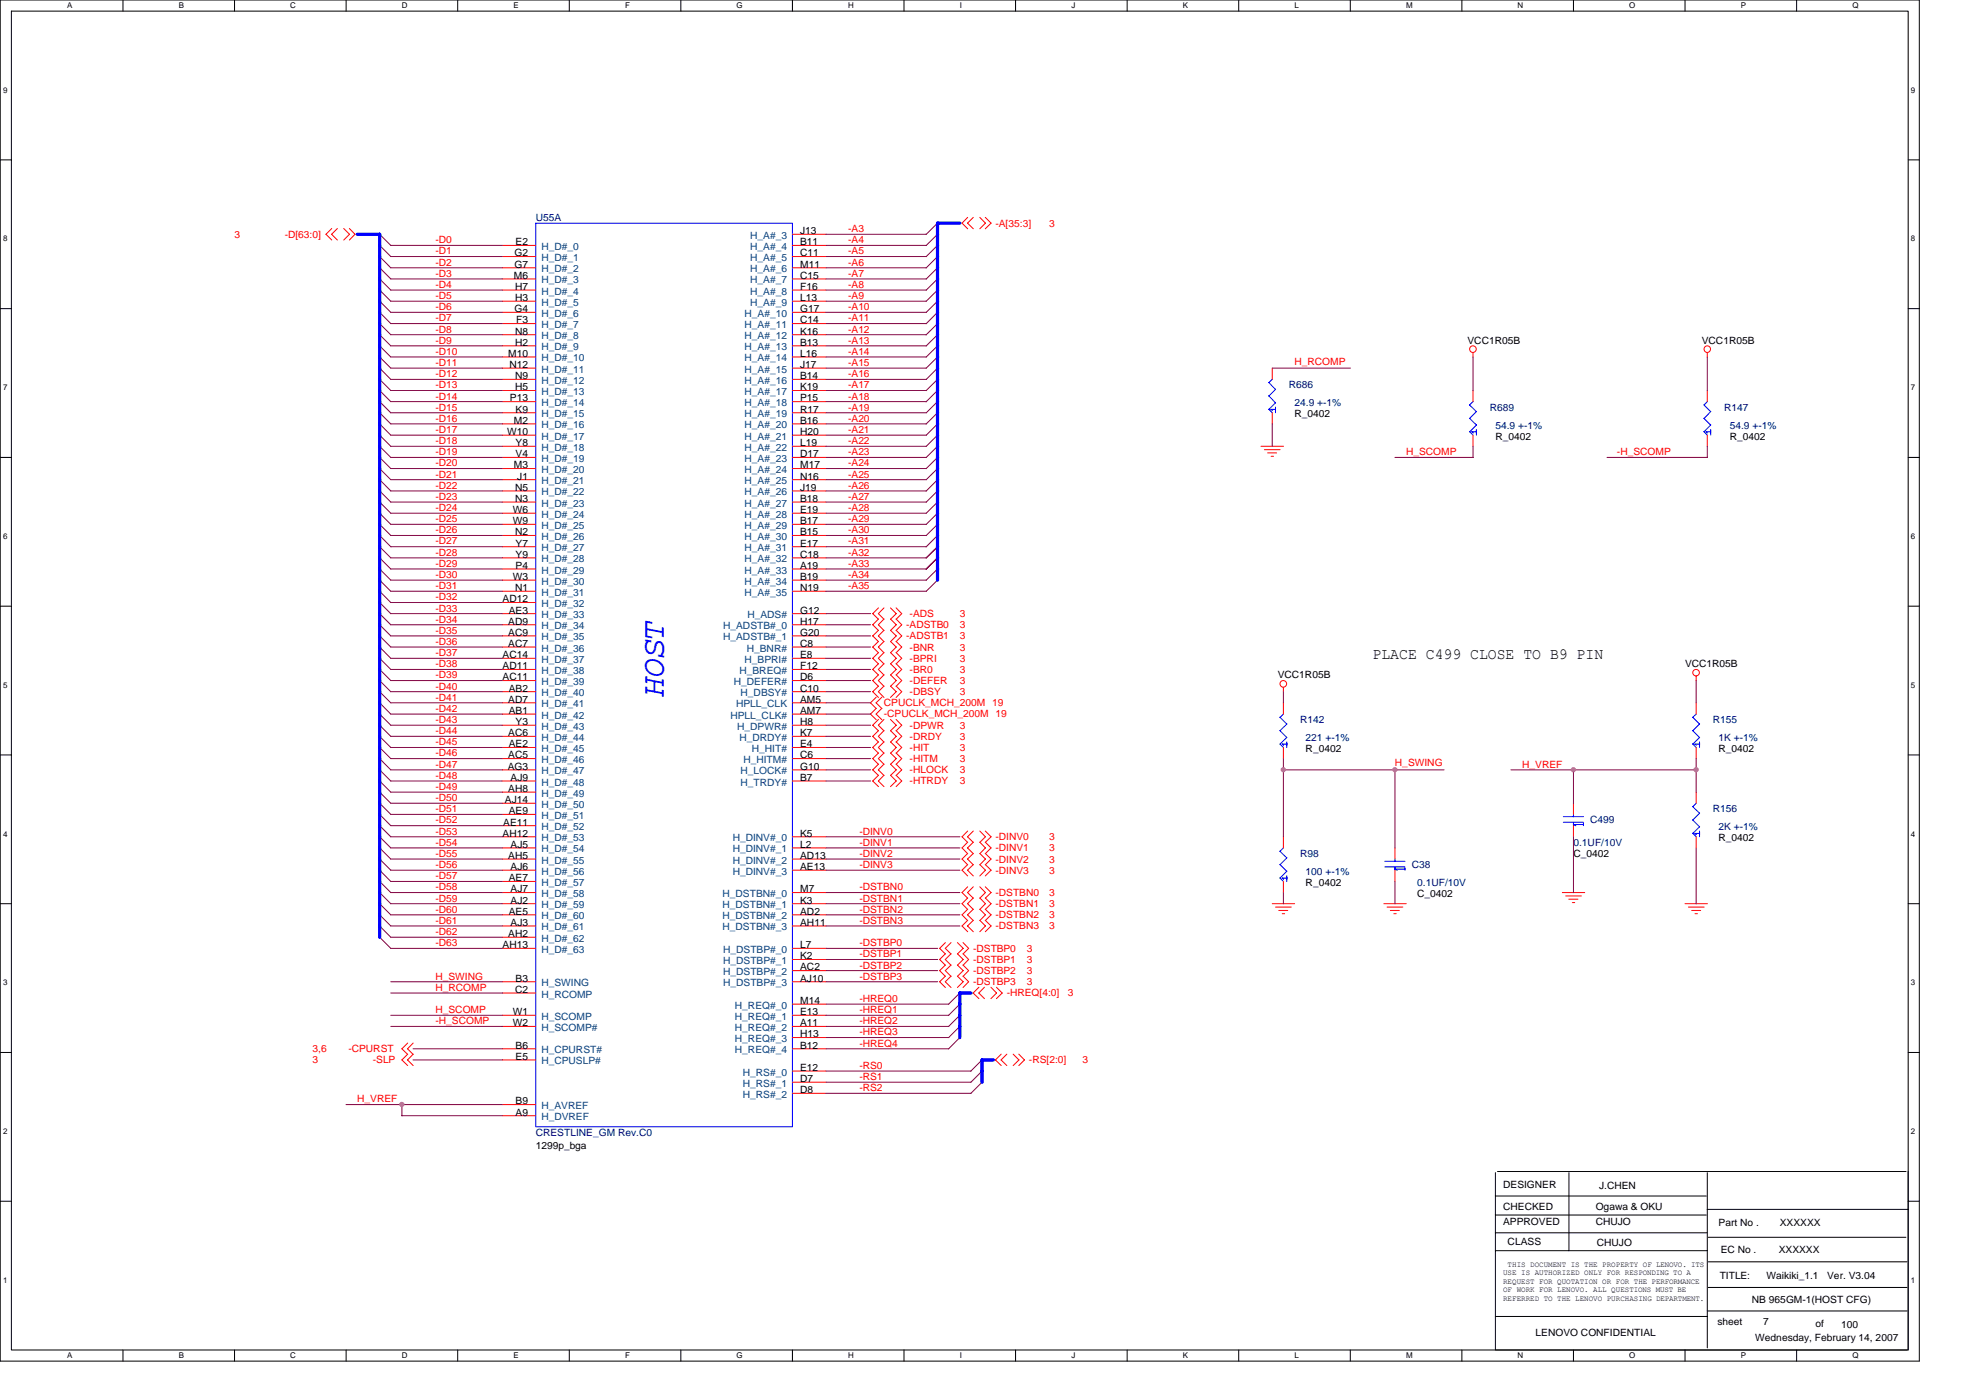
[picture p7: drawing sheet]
<svg xmlns="http://www.w3.org/2000/svg" width="297mm" height="210mm" viewBox="0 0 297 210" stroke-linecap="round" stroke-linejoin="round" font-family="sans-serif">
<path d="M0 0h288.4v204.5h-288.4zM1.7 1.7h285v201.1h-285z" fill="none" stroke="#000" stroke-width=".15"/>
<g fill="#fff">
<path d="M10.1 .2h.8v1.3h-.8z"/>
<path d="M10.1 203h.8v1.4h-.8z"/>
</g>
<path d="M18.5 0v1.7M18.5 202.8v1.7" fill="none" stroke="#000" stroke-width=".15"/>
<g fill="#fff">
<path d="M26.9 .2h.7v1.3h-.7z"/>
<path d="M26.9 203h.7v1.4h-.7z"/>
</g>
<path d="M35.2 0v1.7M35.2 202.8v1.7" fill="none" stroke="#000" stroke-width=".15"/>
<g fill="#fff">
<path d="M43.6 .2h.9v1.3h-.9z"/>
<path d="M43.6 203h.9v1.4h-.9z"/>
</g>
<path d="M52 0v1.7M52 202.8v1.7" fill="none" stroke="#000" stroke-width=".15"/>
<g fill="#fff">
<path d="M60.4 .2h.8v1.3h-.8z"/>
<path d="M60.4 203h.8v1.4h-.8z"/>
</g>
<path d="M68.8 0v1.7M68.8 202.8v1.7" fill="none" stroke="#000" stroke-width=".15"/>
<g fill="#fff">
<path d="M77.1 .2h.8v1.3h-.8z"/>
<path d="M77.1 203h.8v1.4h-.8z"/>
</g>
<path d="M85.5 0v1.7M85.5 202.8v1.7" fill="none" stroke="#000" stroke-width=".15"/>
<g fill="#fff">
<path d="M93.9 .2h.7v1.3h-.7z"/>
<path d="M93.9 203h.7v1.4h-.7z"/>
</g>
<path d="M102.3 0v1.7M102.3 202.8v1.7" fill="none" stroke="#000" stroke-width=".15"/>
<g fill="#fff">
<path d="M110.7 .2h.9v1.3h-.9z"/>
<path d="M110.7 203h.9v1.4h-.9z"/>
</g>
<path d="M119.1 0v1.7M119.1 202.8v1.7" fill="none" stroke="#000" stroke-width=".15"/>
<g fill="#fff">
<path d="M127.4 .2h.9v1.3h-.9z"/>
<path d="M127.4 203h.9v1.4h-.9z"/>
</g>
<path d="M135.8 0v1.7M135.8 202.8v1.7" fill="none" stroke="#000" stroke-width=".15"/>
<g fill="#fff">
<path d="M144.2 .2h.3v1.3h-.3z"/>
<path d="M144.2 203h.3v1.4h-.3z"/>
</g>
<path d="M152.6 0v1.7M152.6 202.8v1.7" fill="none" stroke="#000" stroke-width=".15"/>
<g fill="#fff">
<path d="M161 .2h.6v1.3h-.6z"/>
<path d="M161 203h.6v1.4h-.6z"/>
</g>
<path d="M169.4 0v1.7M169.4 202.8v1.7" fill="none" stroke="#000" stroke-width=".15"/>
<g fill="#fff">
<path d="M177.7 .2h.8v1.3h-.8z"/>
<path d="M177.7 203h.8v1.4h-.8z"/>
</g>
<path d="M186.1 0v1.7M186.1 202.8v1.7" fill="none" stroke="#000" stroke-width=".15"/>
<g fill="#fff">
<path d="M194.5 .2h.7v1.3h-.7z"/>
<path d="M194.5 203h.7v1.4h-.7z"/>
</g>
<path d="M202.9 0v1.7M202.9 202.8v1.7" fill="none" stroke="#000" stroke-width=".15"/>
<g fill="#fff">
<path d="M211.3 .2h.9v1.3h-.9z"/>
<path d="M211.3 203h.9v1.4h-.9z"/>
</g>
<path d="M219.6 0v1.7M219.6 202.8v1.7" fill="none" stroke="#000" stroke-width=".15"/>
<g fill="#fff">
<path d="M228 .2h.9v1.3h-.9z"/>
<path d="M228 203h.9v1.4h-.9z"/>
</g>
<path d="M236.4 0v1.7M236.4 202.8v1.7" fill="none" stroke="#000" stroke-width=".15"/>
<g fill="#fff">
<path d="M244.8 .2h.9v1.3h-.9z"/>
<path d="M244.8 203h.9v1.4h-.9z"/>
</g>
<path d="M253.2 0v1.7M253.2 202.8v1.7" fill="none" stroke="#000" stroke-width=".15"/>
<g fill="#fff">
<path d="M261.6 .2h.7v1.3h-.7z"/>
<path d="M261.6 203h.7v1.4h-.7z"/>
</g>
<path d="M269.9 0v1.7M269.9 202.8v1.7" fill="none" stroke="#000" stroke-width=".15"/>
<g fill="#fff">
<path d="M278.3 .2h.9v1.3h-.9z"/>
<path d="M278.3 203h.9v1.4h-.9z"/>
<path d="M.5 12.8h.6v1.4h-.6z"/>
<path d="M287.1 12.8h.7v1.4h-.7z"/>
<path d="M.5 35.2h.6v1.3h-.6z"/>
<path d="M287.1 35.2h.7v1.3h-.7z"/>
</g>
<path d="M0 24h1.7M286.7 24h1.7" fill="none" stroke="#000" stroke-width=".15"/>
<g fill="#fff">
<path d="M.5 57.6h.6v1.3h-.6z"/>
<path d="M287.1 57.6h.7v1.3h-.7z"/>
</g>
<path d="M0 46.4h1.7M286.7 46.4h1.7" fill="none" stroke="#000" stroke-width=".15"/>
<g fill="#fff">
<path d="M.5 79.9h.6v1.3h-.6z"/>
<path d="M287.1 79.9h.7v1.3h-.7z"/>
</g>
<path d="M0 68.7h1.7M286.7 68.7h1.7" fill="none" stroke="#000" stroke-width=".15"/>
<g fill="#fff">
<path d="M.5 102.3h.6v1.3h-.6z"/>
<path d="M287.1 102.3h.7v1.3h-.7z"/>
</g>
<path d="M0 91.1h1.7M286.7 91.1h1.7" fill="none" stroke="#000" stroke-width=".15"/>
<g fill="#fff">
<path d="M.5 124.6h.6v1.3h-.6z"/>
<path d="M287.1 124.6h.7v1.3h-.7z"/>
</g>
<path d="M0 113.4h1.7M286.7 113.4h1.7" fill="none" stroke="#000" stroke-width=".15"/>
<g fill="#fff">
<path d="M.5 147h.6v1.3h-.6z"/>
<path d="M287.1 147h.7v1.3h-.7z"/>
</g>
<path d="M0 135.8h1.7M286.7 135.8h1.7" fill="none" stroke="#000" stroke-width=".15"/>
<g fill="#fff">
<path d="M.5 169.3h.6v1.3h-.6z"/>
<path d="M287.1 169.3h.7v1.3h-.7z"/>
</g>
<path d="M0 158.1h1.7M286.7 158.1h1.7" fill="none" stroke="#000" stroke-width=".15"/>
<g fill="#fff">
<path d="M.5 191.7h.6v1.3h-.6z"/>
<path d="M287.1 191.7h.7v1.3h-.7z"/>
</g>
<g fill="none" stroke="#000" stroke-width=".15">
<path d="M224.7 179.7h31.7M224.7 176.2v26.7M225 176h61.4M235.7 176.2v11.7M256.5 176.2v26.3M286.7 176v26.8M0 180.5h1.7M224.7 182.6h31.7M224.7 185.2h31.8M224.7 187.9h31.8M224.7 197.8h31.8M256.5 181.7h30.2"/>
<path d="M256.5 197h30.1M256.7 189.6h29.8M256.7 185.9h29.7M256.7 193.4h29.8M286.7 180.5h1.7M224.8 202.8h61.7"/>
</g>
<g fill="none" stroke="#f00" stroke-width=".15">
<path d="M49.8 34.3l-.8 .9 .8 .9M50.7 34.3l-.9 .9 .9 .9M51.6 34.3l.9 .9-.9 .9M52.5 34.3l.8 .9-.8 .9M75.5 36.9h5M75.5 38.5h5M119.1 35.2h5M119.1 36.9h5M119.1 38.5h5M145.4 32.7l-.9 .8 .9 .9M146.2 32.7l-.8 .8 .8 .9M147.2 32.7l.9 .8-.9 .9"/>
<path d="M148 32.7l.9 .8-.9 .9M75.5 46.9h5M75.5 48.6h5M75.5 50.3h5M75.5 52h5M75.5 53.6h5M75.5 55.3h5M75.5 57h5M75.5 58.7h5M75.5 40.2h5M75.5 41.9h5M75.5 43.6h5"/>
<path d="M75.5 45.3h5M119.1 46.9h5M119.1 48.6h5M119.1 50.3h5M119.1 52h5M119.1 53.6h5M119.1 55.3h5M119.1 57h5M119.1 58.7h5M119.1 40.2h5M119.1 41.9h5M119.1 43.6h5"/>
<path d="M119.1 45.3h5M191.2 55.3v1.7M221.3 53v.7M221.3 58.7v1.6M256.5 53v.7M256.5 58.7v1.6M75.5 67.1h5M75.5 60.3h5M75.5 62h5M75.5 63.7h5M75.5 65.4h5M75.5 68.7h5"/>
<path d="M75.5 70.4h5M75.5 72.1h5M75.5 73.8h5M75.5 75.4h5M75.5 77.1h5M75.5 78.8h5M119.1 67.1h5M119.1 60.3h5M119.1 62h5M119.1 63.7h5M119.1 65.4h5M119.1 68.7h5"/>
<path d="M119.1 70.4h5M119.1 72.1h5M119.1 73.8h5M119.1 75.4h5M119.1 77.1h5M119.1 78.8h5M189.5 67.1h3.3M190 67.6h2.3M190.5 68.1h1.3M191 68.6h.3M191.2 62v1.7M221.3 65.4v1.7"/>
<path d="M256.5 65.4v1.7M75.5 80.5h5M75.5 82.1h5M75.5 92.2h5M75.5 93.9h5M75.5 95.5h5M75.5 97.2h5M75.5 98.9h5M75.5 87.2h5M75.5 83.8h5M75.5 85.5h5M75.5 88.8h5"/>
<path d="M75.5 90.5h5M119.1 80.5h5M119.1 82.1h5M119.1 92.2h5M119.1 93.9h5M119.1 95.5h5M119.1 97.2h5M119.1 98.9h5M119.1 87.2h5M119.1 83.8h5M119.1 85.5h5M119.1 88.8h5"/>
<path d="M132 99.7l-.9 .9 .9 .8M132 96.4l-.9 .8 .9 .9M132 94.7l-.9 .8 .9 .9M132 98l-.9 .9 .9 .9M132 91.3l-.9 .9 .9 .8M132 93l-.9 .9 .9 .8M132.8 99.7l-.8 .9 .8 .8M132.8 96.4l-.8 .8 .8 .9M132.8 94.7l-.8 .8 .8 .9M132.8 98l-.8 .9 .8 .9M132.8 91.3l-.8 .9 .8 .8M132.8 93l-.8 .9 .8 .8"/>
<path d="M133.8 99.7l.9 .9-.9 .8M133.8 96.4l.9 .8-.9 .9M133.8 94.7l.9 .8-.9 .9M133.8 98l.9 .9-.9 .9M133.8 91.3l.9 .9-.9 .8M133.8 93l.9 .9-.9 .8M134.6 99.7l.9 .9-.9 .8M134.6 96.4l.9 .8-.9 .9M134.6 94.7l.9 .8-.9 .9M134.6 98l.9 .9-.9 .9M134.6 91.3l.9 .9-.9 .8M134.6 93l.9 .9-.9 .8"/>
<path d="M75.5 100.6h5M75.5 107.3h5M75.5 105.6h5M75.5 103.9h5M75.5 102.3h5M75.5 109h5M75.5 110.6h5M75.5 112.3h5M75.5 114h5M75.5 115.7h5M75.5 117.3h5M75.5 119h5"/>
<path d="M119.1 100.6h5M119.1 107.3h5M119.1 105.6h5M119.1 103.9h5M119.1 102.3h5M119.1 109h5M119.1 110.6h5M119.1 112.3h5M119.1 114h5M119.1 115.7h5M119.1 117.3h5M131.7 104.8l-.9 .8 .9 .9"/>
<path d="M131.7 106.4l-.9 .9 .9 .8M132 116.5l-.9 .8 .9 .9M132 114.8l-.9 .9 .9 .8M132 108.1l-.9 .9 .9 .8M132 113.1l-.9 .9 .9 .9M132 103.1l-.9 .8 .9 .9M132 109.8l-.9 .8 .9 .9M132 101.4l-.9 .9 .9 .8M132 111.5l-.9 .8 .9 .9M132.5 104.8l-.9 .8 .9 .9M132.5 106.4l-.9 .9 .9 .8M132.8 116.5l-.8 .8 .8 .9"/>
<path d="M132.8 114.8l-.8 .9 .8 .8M132.8 108.1l-.8 .9 .8 .8M132.8 113.1l-.8 .9 .8 .9M132.8 103.1l-.8 .8 .8 .9M132.8 109.8l-.8 .8 .8 .9M132.8 101.4l-.8 .9 .8 .8M132.8 111.5l-.8 .8 .8 .9M133.8 116.5l.9 .8-.9 .9M133.8 114.8l.9 .9-.9 .8M133.8 108.1l.9 .9-.9 .8M133.8 113.1l.9 .9-.9 .9M133.8 103.1l.9 .8-.9 .9"/>
<path d="M133.8 109.8l.9 .8-.9 .9M133.8 101.4l.9 .9-.9 .8M133.8 111.5l.9 .8-.9 .9M134.6 116.5l.9 .8-.9 .9M134.6 114.8l.9 .9-.9 .8M134.6 113.1l.9 .9-.9 .9M134.6 108.1l.9 .9-.9 .8M134.6 103.1l.9 .8-.9 .9M134.6 109.8l.9 .8-.9 .9M134.6 101.4l.9 .9-.9 .8M134.6 111.5l.9 .8-.9 .9M192.8 103.3v.6"/>
<path d="M192.8 105.6v1.7M192.8 112.3v1.7M254.8 101.6v.7M254.8 105.6v1.7M254.8 112.3v1.7M254.8 119v1.7M75.5 135.8h5M75.5 134.1h5M75.5 120.7h5M75.5 137.5h5M75.5 122.4h5M75.5 124.1h5"/>
<path d="M75.5 125.7h5M75.5 127.4h5M75.5 129.1h5M75.5 130.7h5M75.5 132.4h5M75.5 139.1h5M119.1 135.8h5M119.1 134.1h5M119.1 137.5h5M119.1 125.7h5M119.1 127.4h5M119.1 129.1h5"/>
<path d="M119.1 130.7h5M119.1 139.1h5M145.4 133.2l-.9 .9 .9 .9M145.4 136.6l-.9 .9 .9 .8M145.4 126.5l-.9 .9 .9 .9M145.4 134.9l-.9 .9 .9 .9M145.4 128.2l-.9 .9 .9 .8M145.4 138.3l-.9 .8 .9 .9M145.4 124.9l-.9 .8 .9 .9M145.4 129.9l-.9 .8 .9 .9M146.2 133.2l-.8 .9 .8 .9M146.2 128.2l-.8 .9 .8 .8"/>
<path d="M146.2 136.6l-.8 .9 .8 .8M146.2 126.5l-.8 .9 .8 .9M146.2 134.9l-.8 .9 .8 .9M146.2 138.3l-.8 .8 .8 .9M146.2 124.9l-.8 .8 .8 .9M146.2 129.9l-.8 .8 .8 .9M147.2 133.2l.9 .9-.9 .9M147.2 129.9l.9 .8-.9 .9M147.2 136.6l.9 .9-.9 .8M147.2 126.5l.9 .9-.9 .9M147.2 134.9l.9 .9-.9 .9M147.2 128.2l.9 .9-.9 .8"/>
<path d="M147.2 138.3l.9 .8-.9 .9M147.2 124.9l.9 .8-.9 .9M148 133.2l.9 .9-.9 .9M148 136.6l.9 .9-.9 .8M148 126.5l.9 .9-.9 .9M148 134.9l.9 .9-.9 .9M148 128.2l.9 .9-.9 .8M148 138.3l.9 .8-.9 .9M148 124.9l.9 .8-.9 .9M148 129.9l.9 .8-.9 .9M191.2 135.8h3.3M191.6 136.3h2.4"/>
<path d="M192.1 136.8h1.4M192.7 137.3h.3M192.8 125.7v1.7M192.8 132.4v1.7M207.9 135.8h3.4M208.4 136.3h2.4M208.9 136.8h1.3M209.4 137.3h.4M209.6 127.4v1.7M209.6 130.7v1.7M234.7 134.1h3.4M235.2 134.6h2.4"/>
<path d="M235.7 135.1h1.4M236.2 135.6h.4M236.4 120.7v1.7M236.4 124.1v1.6M253.2 135.8h3.3M253.7 136.3h2.3M254.2 136.8h1.3M254.7 137.3h.3M254.8 125.7v1.7M61.3 156.7l-.9 .9 .9 .8M61.3 158.4l-.9 .9 .9 .8M62.1 156.7l-.9 .9 .9 .8"/>
<path d="M62.1 158.4l-.9 .9 .9 .8M75.5 157.6h5M75.5 154.2h5M75.5 140.8h5M75.5 142.5h5M75.5 147.5h5M75.5 152.5h5M75.5 159.3h5M75.5 149.2h5M119.1 157.6h5M119.1 154.2h5M119.1 155.9h5"/>
<path d="M119.1 142.5h5M119.1 144.2h5M119.1 145.8h5M119.1 147.5h5M119.1 152.5h5M119.1 150.9h5M142 143.3l-.8 .9 .8 .8M142 141.6l-.8 .9 .8 .8M142 146.7l-.8 .8 .8 .9M142 145l-.8 .8 .8 .9M142.9 143.3l-.9 .9 .9 .8M142.9 141.6l-.9 .9 .9 .8"/>
<path d="M142.9 146.7l-.9 .8 .9 .9M142.9 145l-.9 .8 .9 .9M143.8 143.3l.9 .9-.9 .8M143.8 141.6l.9 .9-.9 .8M143.8 146.7l.9 .8-.9 .9M143.8 145l.9 .8-.9 .9M144.7 143.3l.8 .9-.8 .8M144.7 141.6l.8 .9-.8 .8M144.7 146.7l.8 .8-.8 .9M144.7 145l.8 .8-.8 .9M147.1 148.3l-.9 .9 .9 .9M147.9 148.3l-.8 .9 .8 .9"/>
<path d="M148.9 148.3l.8 .9-.8 .9M149.7 148.3l.9 .9-.9 .9M150.4 158.4l-.8 .9 .8 .8M151.3 158.4l-.9 .9 .9 .8M152.2 158.4l.9 .9-.9 .8M153.1 158.4l.8 .9-.8 .8M75.5 166h5M75.5 167.6h5M119.1 160.9h5M119.1 162.6h5M119.1 164.3h5"/>
<circle cx="221.3" cy="52.5" r=".5"/>
<circle cx="256.5" cy="52.5" r=".49"/>
<circle cx="192.8" cy="102.8" r=".5"/>
<circle cx="254.8" cy="101.1" r=".49"/>
</g>
<g fill="none" stroke="#00f" stroke-width=".15">
<path d="M80.5 33.5h38.6v135.8h-38.6zM190.6 59.5l1 1M190.6 57.5l1 1M191.2 57l-.6 .5M191.7 58.5l-1.1 1M190.6 61.5l.6 .5M191 61.5h.6M191 61.5l.2 .2M191.6 61.2v.8M191.7 60.5l-1.1 1M220.8 62.8l1 1-1 1.1M220.8 60.8l1 1"/>
<path d="M220.8 64.9l.5 .5M221.1 64.9h.7M221.1 64.9l.2 .2M221.3 60.3l-.5 .6M221.8 64.5v.9M221.8 61.8l-1 1.1M256 62.8l1 1-1 1.1 .5 .5M256.3 64.9h.7M256.3 64.9l.2 .2M256.5 60.3l-.5 .5 1 1M257 64.5v.9M257 61.8l-1 1.1"/>
<path d="M192.3 109.8l1 1M192.3 107.8l1 1M192.3 111.8l.5 .5M192.6 111.8h.7M192.7 111.8l.1 .2M192.8 107.3l-.5 .5M193.3 111.5v.8M193.4 110.8l-1.1 1M193.4 108.8l-1.1 1M254.3 109.8l1.1 1M254.9 107.3l-.6 .5 1.1 1M255.4 111.5v.8"/>
<path d="M255.4 111.8h-.7l.2 .2M255.4 110.8l-1.1 1 .5 .5M255.4 108.8l-1.1 1M192.3 129.9l1 1M192.3 127.9l1 1M192.3 131.9l.5 .5M192.6 131.9h.7M192.7 131.9l.1 .2M192.8 127.4l-.5 .5M193.3 131.6v.8M193.4 130.9l-1.1 1M193.4 128.9l-1.1 1"/>
<path d="M208.1 129.4h3M208.1 130.3h3M209.6 130.6h1.5M209.6 129.1v.3M209.6 130.2v.5M209.6 130.6l.3 .2M211.1 130.4v.3M234.9 122.7h3M234.9 123.5h3M236.4 123.9h1.5M236.4 122.4v.3M236.4 123.5v.6"/>
<path d="M236.4 123.9l.4 .2M237.9 123.7v.4M254.3 121.2l1.1 1M254.3 125.2l.5 .5M254.9 120.7l-.6 .5M255.4 125.2h-.7l.2 .2M255.4 124.9v.8M255.4 124.2l-1.1 1M255.4 122.2l-1.1 1 1.1 1"/>
</g>
<g fill="none" stroke="#800040" stroke-width=".15">
<path d="M57 36.9l1.7 1.6h16.8M57 38.5l1.7 1.7h16.8M57 35.2l1.7 1.7h16.8M124.1 35.2h15.1M124.1 36.9h15.1M124.1 38.5h15.1M140.9 35.2l-1.8 1.7M140.9 33.5l-1.8 1.7M140.9 38.5l-1.8 1.8M140.9 36.9l-1.8 1.7M57 53.6l1.7 1.7h16.8M57 43.6l1.7 1.7h16.8"/>
<path d="M57 50.3l1.7 1.7h16.8M57 45.2l1.7 1.7h16.8M57 58.7l1.7 1.6h16.8M57 40.2l1.7 1.7h16.8M57 46.9l1.7 1.7h16.8M57 51.9l1.7 1.7h16.8M57 48.6l1.7 1.7h16.8M57 57l1.7 1.7h16.8M57 41.9l1.7 1.7h16.8M57 55.3l1.7 1.7h16.8M124.1 41.9h15.1M124.1 40.2h15.1"/>
<path d="M124.1 50.3h15.1M124.1 43.6h15.1M124.1 45.3h15.1M124.1 57h15.1M124.1 46.9h15.1M124.1 48.6h15.1M124.1 52h15.1M124.1 55.3h15.1M124.1 53.6h15.1M124.1 58.7h15.1M140.9 40.2l-1.8 1.7M140.9 50.3l-1.8 1.7"/>
<path d="M140.9 52l-1.8 1.7M140.9 58.7l-1.8 1.7M140.9 53.6l-1.8 1.7M140.9 46.9l-1.8 1.7M140.9 43.6l-1.8 1.7M140.9 45.3l-1.8 1.6M140.9 41.9l-1.8 1.7M140.9 48.6l-1.8 1.7M140.9 57l-1.8 1.7M140.9 55.3l-1.8 1.7M191.2 55.3h11.7M221.3 53.6v5.1"/>
<path d="M256.5 53.6v5.1M57 65.4l1.7 1.7h16.8M57 70.4l1.7 1.7h16.8M57 60.3l1.7 1.7h16.8M57 72.1l1.7 1.7h16.8M57 62l1.7 1.7h16.8M57 73.7l1.7 1.7h16.8M57 68.7l1.7 1.7h16.8M57 63.7l1.7 1.7h16.8M57 78.8l1.7 1.7h16.8M57 75.4l1.7 1.7h16.8M57 67l1.7 1.7h16.8"/>
<path d="M57 77.1l1.7 1.7h16.8M124.1 73.8h15.1M124.1 77.1h15.1M124.1 60.3h15.1M124.1 78.8h15.1M124.1 75.4h15.1M124.1 67.1h15.1M124.1 65.4h15.1M124.1 68.7h15.1M124.1 72.1h15.1M124.1 70.4h15.1M124.1 63.7h15.1"/>
<path d="M124.1 62h15.1M140.9 70.4l-1.8 1.7M140.9 65.4l-1.8 1.7M140.9 60.3l-1.8 1.7M140.9 72.1l-1.8 1.7M140.9 62l-1.8 1.7M140.9 75.4l-1.8 1.7M140.9 68.7l-1.8 1.7M140.9 77.1l-1.8 1.7M140.9 67.1l-1.8 1.6M140.9 63.7l-1.8 1.7M140.9 73.8l-1.8 1.7"/>
<path d="M140.9 78.8l-1.8 1.7M191.2 63.7v3.4M209.6 68.7h11.7M221.3 67.1v1.6M241.4 68.7h15.1M256.5 67.1v1.6M57 82.1l1.7 1.7h16.8M57 93.9l1.7 1.6h16.8M57 90.5l1.7 1.7h16.8M57 88.8l1.7 1.7h16.8M57 92.2l1.7 1.7h16.8M57 98.9l1.7 1.7h16.8"/>
<path d="M57 87.1l1.7 1.7h16.8M57 97.2l1.7 1.7h16.8M57 85.5l1.7 1.7h16.8M57 80.4l1.7 1.7h16.8M57 95.5l1.7 1.7h16.8M57 83.8l1.7 1.7h16.8M124.1 82.1h15.1M124.1 95.5h6.7M124.1 87.2h15.1M124.1 80.5h15.1M124.1 93.9h6.7M124.1 98.9h6.7"/>
<path d="M124.1 88.8h15.1M124.1 83.8h15.1M124.1 97.2h6.7M124.1 92.2h6.7M124.1 85.5h15.1M140.9 82.1l-1.8 1.7M140.9 83.8l-1.8 1.7M140.9 80.5l-1.8 1.7M140.9 85.5l-1.8 1.7M140.9 87.2l-1.8 1.7M57 115.7l1.7 1.6h16.8M57 117.3l1.7 1.7h16.8"/>
<path d="M57 108.9l1.7 1.7h16.8M57 107.3l1.7 1.7h16.8M57 114l1.7 1.7h16.8M57 119l1.7 1.7h16.8M57 110.6l1.7 1.7h16.8M57 112.3l1.7 1.7h16.8M57 105.6l1.7 1.7h16.8M57 102.2l1.7 1.7h16.8M57 103.9l1.7 1.7h16.8M57 100.6l1.7 1.7h16.8M124.1 103.9h6.7M124.1 112.3h6.7"/>
<path d="M124.1 117.3h6.7M124.1 114h6.7M124.1 115.7h6.7M124.1 102.3h6.7M124.1 100.6h6.7M124.1 109h6.7M124.1 105.6h6.7M124.1 110.6h6.7M124.1 107.3h6.7M192.8 103.9v1.7M192.8 114v11.8M192.8 115.7h24.2"/>
<path d="M209.6 115.7v11.7M227 115.7h27.9M236.4 115.7v5M254.8 102.3v3.3M254.8 114v5M57 139.1l1.7 1.7h16.8M57 124l1.7 1.7h16.8M57 130.7l1.7 1.7h16.8M57 120.7l1.7 1.7h16.8M57 127.4l1.7 1.7h16.8M57 129.1l1.7 1.6h16.8M57 122.3l1.7 1.8h16.8"/>
<path d="M57 134.1l1.7 1.7h16.8M57 135.8l1.7 1.7h16.8M57 125.7l1.7 1.7h16.8M57 132.4l1.7 1.7h16.8M57 137.4l1.7 1.7h16.8M124.1 139.1h20.1M124.1 135.8h20.1M124.1 125.7h20.1M124.1 134.1h20.1M124.1 129.1h20.1M124.1 127.4h20.1M124.1 130.7h20.1"/>
<path d="M124.1 137.5h20.1M192.8 134.1v1.7M209.6 132.4v3.4M236.4 125.7v8.4M254.8 127.4v8.4M57 140.8l1.7 1.7h16.8M58.7 152.5h16.8M58.7 154.2h16.8M58.7 147.5h16.8M58.7 149.2h16.8M62.1 159.3h13.4M62.1 157.6h13.4"/>
<path d="M124.1 142.5h16.8M124.1 155.9h18.5M124.1 152.5h18.5M124.1 154.2h18.5M124.1 157.6h18.5M124.1 144.2h16.8M124.1 147.5h16.8M124.1 150.9h18.5M124.1 145.8h16.8M144.2 154.2l-1.7 1.7M144.2 152.5l-1.7 1.7M144.2 150.9l-1.7 1.7"/>
<path d="M144.2 155.9l-1.7 1.7M144.2 149.2l-1.7 1.7M147.5 159.3l-1.6 1.7M52 166h23.5M60.4 167.6h15.1M60.4 166v1.7M124.1 160.9h21.8M124.1 164.3h21.8M124.1 162.6h21.8M147.5 160.9l-1.6 1.7M147.5 162.6l-1.6 1.7"/>
</g>
<path d="M53.7 35.2h3.3v105.6M144.2 33.5h-3.3v53.7M145.9 149.2h-1.7v6.7M149.3 159.3h-1.8v3.3" fill="none" stroke="#00f" stroke-width=".49"/>
<g fill="#f0f" stroke="#f0f" stroke-width=".15">
<circle cx="192.8" cy="115.7" r=".33"/>
<circle cx="209.6" cy="115.7" r=".33"/>
<circle cx="60.4" cy="165.9" r=".33"/>
<circle cx="236.4" cy="115.7" r=".33"/>
<circle cx="254.8" cy="115.7" r=".33"/>
</g>
<text font-size="4.9" fill="#00f" x="99.7" y="104.6" transform="rotate(-90 99.7 104.6)">HOST</text>
<text font-size="2.3" x="206.2" y="99.1">PLACE C499 CLOSE TO B9 PIN</text>
<g font-size="1.5" fill="#f00">
<text x="35.2" y="35.7">3</text>
<text x="42.8" y="35.7">-D[63:0]</text>
<text x="127.4" y="34.9">-A3</text>
<text x="149.6" y="34">-A[35:3]</text>
<text x="157.6" y="34">3</text>
<text x="65.4" y="38.2">-D1</text>
<text x="65.4" y="41.6">-D3</text>
<text x="65.4" y="39.9">-D2</text>
<text x="65.4" y="36.6">-D0</text>
<text x="127.4" y="38.2">-A5</text>
<text x="127.4" y="39.9">-A6</text>
<text x="127.4" y="36.6">-A4</text>
<text x="127.4" y="41.6">-A7</text>
<text x="65.4" y="43.3">-D4</text>
<text x="65.4" y="46.6">-D6</text>
<text x="65.4" y="44.9">-D5</text>
<text x="127.4" y="44.9">-A9</text>
<text x="127.4" y="46.6">-A10</text>
<text x="127.4" y="43.3">-A8</text>
<text x="65.4" y="50">-D8</text>
<text x="65.4" y="48.3">-D7</text>
<text x="65.4" y="51.6">-D9</text>
<text x="65.4" y="53.3">-D10</text>
<text x="127.4" y="48.3">-A11</text>
<text x="127.4" y="50">-A12</text>
<text x="127.4" y="51.6">-A13</text>
<text x="127.4" y="53.3">-A14</text>
<text x="65.4" y="56.7">-D12</text>
<text x="65.4" y="55">-D11</text>
<text x="65.4" y="58.4">-D13</text>
<text x="127.4" y="55">-A15</text>
<text x="127.4" y="58.4">-A17</text>
<text x="127.4" y="56.7">-A16</text>
<text x="194.5" y="54.8">H_RCOMP</text>
<text x="65.4" y="60">-D14</text>
<text x="65.4" y="65">-D17</text>
<text x="65.4" y="63.4">-D16</text>
<text x="65.4" y="61.7">-D15</text>
<text x="127.4" y="63.4">-A20</text>
<text x="127.4" y="65">-A21</text>
<text x="127.4" y="61.7">-A19</text>
<text x="127.4" y="60">-A18</text>
<text x="65.4" y="66.7">-D18</text>
<text x="65.4" y="71.8">-D21</text>
<text x="65.4" y="68.4">-D19</text>
<text x="65.4" y="70.1">-D20</text>
<text x="127.4" y="68.4">-A23</text>
<text x="127.4" y="70.1">-A24</text>
<text x="127.4" y="66.7">-A22</text>
<text x="127.4" y="71.8">-A25</text>
<text x="211.3" y="68.4">H_SCOMP</text>
<text x="242.9" y="68.4">-H_SCOMP</text>
<text x="65.4" y="76.8">-D24</text>
<text x="65.4" y="75.1">-D23</text>
<text x="65.4" y="73.4">-D22</text>
<text x="127.4" y="73.4">-A26</text>
<text x="127.4" y="76.8">-A28</text>
<text x="127.4" y="75.1">-A27</text>
<text x="65.4" y="78.5">-D25</text>
<text x="65.4" y="83.5">-D28</text>
<text x="65.4" y="81.8">-D27</text>
<text x="65.4" y="80.1">-D26</text>
<text x="127.4" y="83.5">-A32</text>
<text x="127.4" y="78.5">-A29</text>
<text x="127.4" y="80.1">-A30</text>
<text x="127.4" y="81.8">-A31</text>
<text x="65.4" y="88.5">-D31</text>
<text x="65.4" y="85.2">-D29</text>
<text x="65.4" y="86.8">-D30</text>
<text x="127.4" y="86.8">-A34</text>
<text x="127.4" y="85.2">-A33</text>
<text x="127.4" y="88.5">-A35</text>
<text x="65.4" y="93.6">-D34</text>
<text x="65.4" y="91.9">-D33</text>
<text x="65.4" y="95.2">-D35</text>
<text x="65.4" y="90.2">-D32</text>
<text x="136.2" y="94.4">-ADSTB0</text>
<text x="136.7" y="92.7">-ADS</text>
<text x="144.2" y="92.7">3</text>
<text x="144.2" y="94.4">3</text>
<text x="65.4" y="101.9">-D39</text>
<text x="65.4" y="98.6">-D37</text>
<text x="65.4" y="100.3">-D38</text>
<text x="65.4" y="96.9">-D36</text>
<text x="136.2" y="96.1">-ADSTB1</text>
<text x="136.7" y="101.1">-BR0</text>
<text x="136.7" y="97.7">-BNR</text>
<text x="136.7" y="99.4">-BPRI</text>
<text x="144.2" y="101.1">3</text>
<text x="144.2" y="97.7">3</text>
<text x="144.2" y="96.1">3</text>
<text x="144.2" y="99.4">3</text>
<text x="65.4" y="107">-D42</text>
<text x="65.4" y="105.3">-D41</text>
<text x="65.4" y="103.6">-D40</text>
<text x="132.8" y="106.1">CPUCLK_MCH_200M 19</text>
<text x="132.8" y="107.8">-CPUCLK_MCH_200M 19</text>
<text x="136.7" y="104.5">-DBSY</text>
<text x="136.7" y="102.8">-DEFER</text>
<text x="144.2" y="104.5">3</text>
<text x="144.2" y="102.8">3</text>
<text x="65.4" y="112">-D45</text>
<text x="65.4" y="113.7">-D46</text>
<text x="65.4" y="108.6">-D43</text>
<text x="65.4" y="110.3">-D44</text>
<text x="136.7" y="109.5">-DPWR</text>
<text x="136.7" y="111.1">-DRDY</text>
<text x="136.7" y="112.8">-HIT</text>
<text x="144.2" y="111.1">3</text>
<text x="144.2" y="109.5">3</text>
<text x="144.2" y="112.8">3</text>
<text x="65.4" y="115.3">-D47</text>
<text x="65.4" y="118.7">-D49</text>
<text x="65.4" y="117">-D48</text>
<text x="136.7" y="117.9">-HTRDY</text>
<text x="136.7" y="116.2">-HLOCK</text>
<text x="136.7" y="114.5">-HITM</text>
<text x="144.2" y="117.9">3</text>
<text x="144.2" y="116.2">3</text>
<text x="144.2" y="114.5">3</text>
<text x="209.6" y="115.2">H_SWING</text>
<text x="228.7" y="115.3">H_VREF</text>
<text x="65.4" y="125.4">-D53</text>
<text x="65.4" y="120.4">-D50</text>
<text x="65.4" y="123.7">-D52</text>
<text x="65.4" y="122">-D51</text>
<text x="129.1" y="125.4">-DINV0</text>
<text x="65.4" y="128.8">-D55</text>
<text x="65.4" y="127.1">-D54</text>
<text x="65.4" y="130.4">-D56</text>
<text x="129.1" y="128.8">-DINV2</text>
<text x="129.1" y="130.4">-DINV3</text>
<text x="129.1" y="127.1">-DINV1</text>
<text x="149.6" y="127.9">-DINV1</text>
<text x="149.6" y="129.6">-DINV2</text>
<text x="149.6" y="126.2">-DINV0</text>
<text x="149.6" y="131.3">-DINV3</text>
<text x="157.6" y="127.9">3</text>
<text x="157.6" y="129.6">3</text>
<text x="157.6" y="126.2">3</text>
<text x="157.6" y="131.3">3</text>
<text x="65.4" y="135.5">-D59</text>
<text x="65.4" y="133.8">-D58</text>
<text x="65.4" y="132.1">-D57</text>
<text x="65.4" y="137.1">-D60</text>
<text x="129.1" y="137.1">-DSTBN2</text>
<text x="129.1" y="135.5">-DSTBN1</text>
<text x="129.1" y="133.8">-DSTBN0</text>
<text x="149.6" y="134.6">-DSTBN0</text>
<text x="149.6" y="138">-DSTBN2</text>
<text x="149.6" y="136.3">-DSTBN1</text>
<text x="157.6" y="134.6">3</text>
<text x="157.6" y="138">3</text>
<text x="157.6" y="136.3">3</text>
<text x="65.4" y="138.8">-D61</text>
<text x="65.4" y="142.2">-D63</text>
<text x="65.4" y="140.5">-D62</text>
<text x="129.1" y="142.2">-DSTBP0</text>
<text x="129.1" y="138.8">-DSTBN3</text>
<text x="129.1" y="143.8">-DSTBP1</text>
<text x="146.2" y="143">-DSTBP0</text>
<text x="149.6" y="139.7">-DSTBN3</text>
<text x="154.3" y="143">3</text>
<text x="157.6" y="139.7">3</text>
<text x="65.4" y="147.2">H_SWING</text>
<text x="65.4" y="148.9">H_RCOMP</text>
<text x="129.1" y="147.2">-DSTBP3</text>
<text x="129.1" y="145.5">-DSTBP2</text>
<text x="146.2" y="144.7">-DSTBP1</text>
<text x="146.2" y="148">-DSTBP3</text>
<text x="146.2" y="146.4">-DSTBP2</text>
<text x="151.3" y="149.7">-HREQ[4:0]</text>
<text x="154.3" y="144.7">3</text>
<text x="154.3" y="148">3</text>
<text x="154.3" y="146.4">3</text>
<text x="160.5" y="149.7">3</text>
<text x="65.4" y="152.2">H_SCOMP</text>
<text x="65.4" y="153.9">-H_SCOMP</text>
<text x="129.1" y="152.2">-HREQ1</text>
<text x="129.1" y="155.6">-HREQ3</text>
<text x="129.1" y="153.9">-HREQ2</text>
<text x="129.1" y="150.6">-HREQ0</text>
<text x="47" y="159.8">3</text>
<text x="47" y="158.1">3,6</text>
<text x="52.3" y="158.1">-CPURST</text>
<text x="56" y="159.8">-SLP</text>
<text x="129.1" y="157.2">-HREQ4</text>
<text x="129.1" y="160.6">-RS0</text>
<text x="154.6" y="159.8">-RS[2:0]</text>
<text x="162.6" y="159.8">3</text>
<text x="53.7" y="165.6">H_VREF</text>
<text x="129.1" y="162.3">-RS1</text>
<text x="129.1" y="164">-RS2</text>
</g>
<g font-size="1.5" fill="#000080">
<text x="80.5" y="33.2">U55A</text>
<text x="193.7" y="58.4">R686</text>
<text x="194.5" y="61">24.9 +-1%</text>
<text x="223.8" y="61.7">R689</text>
<text x="224.7" y="64.4">54.9 +-1%</text>
<text x="259" y="61.7">R147</text>
<text x="259.9" y="64.4">54.9 +-1%</text>
<text x="195.3" y="108.6">R142</text>
<text x="196.2" y="111.3">221 +-1%</text>
<text x="257.4" y="108.6">R155</text>
<text x="258.2" y="111.3">1K +-1%</text>
<text x="238.9" y="123.7">C499</text>
<text x="257.4" y="122">R156</text>
<text x="258.2" y="124.7">2K +-1%</text>
<text x="195.3" y="128.8">R98</text>
<text x="196.2" y="131.4">100 +-1%</text>
<text x="212.1" y="130.4">C38</text>
<text x="236.4" y="127.1">0.1UF/10V</text>
<text x="212.9" y="133.1">0.1UF/10V</text>
<text x="80.5" y="170.7">CRESTLINE_GM Rev.C0</text>
</g>
<g font-size="1.5" fill="#004080">
<text x="112.7" y="35.9">H_A#_3</text>
<text x="81.3" y="37.6">H_D#_0</text>
<text x="81.3" y="39.2">H_D#_1</text>
<text x="81.3" y="40.9">H_D#_2</text>
<text x="112.7" y="37.6">H_A#_4</text>
<text x="112.7" y="39.2">H_A#_5</text>
<text x="112.7" y="40.9">H_A#_6</text>
<text x="81.3" y="42.6">H_D#_3</text>
<text x="81.3" y="44.3">H_D#_4</text>
<text x="81.3" y="45.9">H_D#_5</text>
<text x="81.3" y="47.6">H_D#_6</text>
<text x="111.9" y="47.6">H_A#_10</text>
<text x="112.7" y="42.6">H_A#_7</text>
<text x="112.7" y="44.3">H_A#_8</text>
<text x="112.7" y="45.9">H_A#_9</text>
<text x="81.3" y="51">H_D#_8</text>
<text x="81.3" y="52.6">H_D#_9</text>
<text x="81.3" y="49.3">H_D#_7</text>
<text x="111.9" y="49.3">H_A#_11</text>
<text x="111.9" y="51">H_A#_12</text>
<text x="111.9" y="52.6">H_A#_13</text>
<text x="81.3" y="54.3">H_D#_10</text>
<text x="81.3" y="56">H_D#_11</text>
<text x="81.3" y="57.7">H_D#_12</text>
<text x="81.3" y="59.4">H_D#_13</text>
<text x="111.9" y="54.3">H_A#_14</text>
<text x="111.9" y="56">H_A#_15</text>
<text x="111.9" y="57.7">H_A#_16</text>
<text x="111.9" y="59.4">H_A#_17</text>
<text x="81.3" y="61">H_D#_14</text>
<text x="81.3" y="62.7">H_D#_15</text>
<text x="81.3" y="64.4">H_D#_16</text>
<text x="111.9" y="61">H_A#_18</text>
<text x="111.9" y="62.7">H_A#_19</text>
<text x="111.9" y="64.4">H_A#_20</text>
<text x="81.3" y="71.1">H_D#_20</text>
<text x="81.3" y="66.1">H_D#_17</text>
<text x="81.3" y="67.7">H_D#_18</text>
<text x="81.3" y="69.4">H_D#_19</text>
<text x="111.9" y="66.1">H_A#_21</text>
<text x="111.9" y="67.7">H_A#_22</text>
<text x="111.9" y="69.4">H_A#_23</text>
<text x="111.9" y="71.1">H_A#_24</text>
<text x="81.3" y="72.8">H_D#_21</text>
<text x="81.3" y="74.4">H_D#_22</text>
<text x="81.3" y="76.1">H_D#_23</text>
<text x="81.3" y="77.8">H_D#_24</text>
<text x="111.9" y="72.8">H_A#_25</text>
<text x="111.9" y="74.4">H_A#_26</text>
<text x="111.9" y="76.1">H_A#_27</text>
<text x="111.9" y="77.8">H_A#_28</text>
<text x="81.3" y="79.5">H_D#_25</text>
<text x="81.3" y="81.1">H_D#_26</text>
<text x="81.3" y="82.8">H_D#_27</text>
<text x="111.9" y="79.5">H_A#_29</text>
<text x="111.9" y="81.1">H_A#_30</text>
<text x="111.9" y="82.8">H_A#_31</text>
<text x="81.3" y="87.8">H_D#_30</text>
<text x="81.3" y="84.5">H_D#_28</text>
<text x="81.3" y="86.2">H_D#_29</text>
<text x="81.3" y="89.5">H_D#_31</text>
<text x="111.9" y="84.5">H_A#_32</text>
<text x="111.9" y="86.2">H_A#_33</text>
<text x="111.9" y="87.8">H_A#_34</text>
<text x="111.9" y="89.5">H_A#_35</text>
<text x="81.3" y="91.2">H_D#_32</text>
<text x="81.3" y="92.9">H_D#_33</text>
<text x="81.3" y="94.6">H_D#_34</text>
<text x="108.6" y="94.6">H_ADSTB#_0</text>
<text x="112.3" y="92.9">H_ADS#</text>
<text x="81.3" y="96.2">H_D#_35</text>
<text x="81.3" y="97.9">H_D#_36</text>
<text x="81.3" y="99.6">H_D#_37</text>
<text x="81.3" y="101.3">H_D#_38</text>
<text x="108.6" y="96.2">H_ADSTB#_1</text>
<text x="111.1" y="101.3">H_BREQ#</text>
<text x="111.9" y="99.6">H_BPRI#</text>
<text x="112.2" y="97.9">H_BNR#</text>
<text x="81.3" y="104.6">H_D#_40</text>
<text x="81.3" y="102.9">H_D#_39</text>
<text x="81.3" y="106.3">H_D#_41</text>
<text x="81.3" y="108">H_D#_42</text>
<text x="109.7" y="108">HPLL_CLK#</text>
<text x="110.3" y="102.9">H_DEFER#</text>
<text x="110.6" y="106.3">HPLL_CLK</text>
<text x="111.3" y="104.6">H_DBSY#</text>
<text x="81.3" y="109.6">H_D#_43</text>
<text x="81.3" y="111.3">H_D#_44</text>
<text x="81.3" y="113">H_D#_45</text>
<text x="110.8" y="109.6">H_DPWR#</text>
<text x="111.1" y="111.3">H_DRDY#</text>
<text x="113" y="113">H_HIT#</text>
<text x="81.3" y="114.7">H_D#_46</text>
<text x="81.3" y="116.4">H_D#_47</text>
<text x="81.3" y="118">H_D#_48</text>
<text x="81.3" y="119.7">H_D#_49</text>
<text x="111.3" y="118">H_TRDY#</text>
<text x="111.3" y="116.4">H_LOCK#</text>
<text x="111.7" y="114.7">H_HITM#</text>
<text x="81.3" y="121.4">H_D#_50</text>
<text x="81.3" y="123">H_D#_51</text>
<text x="81.3" y="124.7">H_D#_52</text>
<text x="81.3" y="126.4">H_D#_53</text>
<text x="81.3" y="128.1">H_D#_54</text>
<text x="81.3" y="129.8">H_D#_55</text>
<text x="81.3" y="131.4">H_D#_56</text>
<text x="110.1" y="126.4">H_DINV#_0</text>
<text x="110.1" y="128.1">H_DINV#_1</text>
<text x="110.1" y="129.8">H_DINV#_2</text>
<text x="110.1" y="131.4">H_DINV#_3</text>
<text x="81.3" y="133.1">H_D#_57</text>
<text x="81.3" y="134.8">H_D#_58</text>
<text x="81.3" y="136.5">H_D#_59</text>
<text x="108.6" y="134.8">H_DSTBN#_0</text>
<text x="108.6" y="136.5">H_DSTBN#_1</text>
<text x="81.3" y="138.1">H_D#_60</text>
<text x="81.3" y="139.8">H_D#_61</text>
<text x="81.3" y="141.5">H_D#_62</text>
<text x="81.3" y="143.2">H_D#_63</text>
<text x="108.6" y="138.1">H_DSTBN#_2</text>
<text x="108.6" y="139.8">H_DSTBN#_3</text>
<text x="108.6" y="143.2">H_DSTBP#_0</text>
<text x="81.3" y="148.2">H_SWING</text>
<text x="81.3" y="149.9">H_RCOMP</text>
<text x="108.6" y="144.8">H_DSTBP#_1</text>
<text x="108.6" y="146.5">H_DSTBP#_2</text>
<text x="108.6" y="148.2">H_DSTBP#_3</text>
<text x="81.3" y="153.2">H_SCOMP</text>
<text x="81.3" y="154.9">H_SCOMP#</text>
<text x="110.4" y="151.6">H_REQ#_0</text>
<text x="110.4" y="153.2">H_REQ#_1</text>
<text x="110.4" y="154.9">H_REQ#_2</text>
<text x="81.3" y="159.9">H_CPUSLP#</text>
<text x="81.3" y="158.3">H_CPURST#</text>
<text x="110.4" y="158.3">H_REQ#_4</text>
<text x="110.4" y="156.6">H_REQ#_3</text>
<text x="111.6" y="161.6">H_RS#_0</text>
<text x="81.3" y="166.6">H_AVREF</text>
<text x="111.6" y="163.3">H_RS#_1</text>
<text x="111.6" y="165">H_RS#_2</text>
<text x="81.3" y="168.3">H_DVREF</text>
</g>
<g font-size="1.5">
<text x="120.2" y="35.2">J13</text>
<text x="77.2" y="41.9">M6</text>
<text x="77.3" y="38.5">G2</text>
<text x="77.3" y="40.2">G7</text>
<text x="77.5" y="36.9">E2</text>
<text x="120.2" y="36.9">B11</text>
<text x="120.2" y="38.5">C11</text>
<text x="120.2" y="40.2">M11</text>
<text x="120.2" y="41.9">C15</text>
<text x="77.3" y="46.9">G4</text>
<text x="77.4" y="43.6">H7</text>
<text x="77.4" y="45.2">H3</text>
<text x="120.2" y="46.9">G17</text>
<text x="120.2" y="43.6">F16</text>
<text x="120.2" y="45.2">L13</text>
<text x="76.4" y="53.6">M10</text>
<text x="77.4" y="50.3">N8</text>
<text x="77.4" y="51.9">H2</text>
<text x="77.6" y="48.6">F3</text>
<text x="120.2" y="48.6">C14</text>
<text x="120.2" y="50.3">K16</text>
<text x="120.2" y="51.9">B13</text>
<text x="120.2" y="53.6">L16</text>
<text x="220.5" y="51.6">VCC1R05B</text>
<text x="255.7" y="51.6">VCC1R05B</text>
<text x="76.5" y="55.3">N12</text>
<text x="77.4" y="57">N9</text>
<text x="77.4" y="58.7">H5</text>
<text x="120.2" y="55.3">J17</text>
<text x="120.2" y="57">B14</text>
<text x="120.2" y="58.7">K19</text>
<text x="76.2" y="65.4">W10</text>
<text x="76.6" y="60.3">P13</text>
<text x="77.2" y="63.7">M2</text>
<text x="77.5" y="62">K9</text>
<text x="120.2" y="60.3">P15</text>
<text x="120.2" y="62">R17</text>
<text x="120.2" y="63.7">B16</text>
<text x="120.2" y="65.4">H20</text>
<text x="194.5" y="62.7">R_0402</text>
<text x="77.2" y="70.4">M3</text>
<text x="77.5" y="67">Y8</text>
<text x="77.5" y="68.7">V4</text>
<text x="120.2" y="67">L19</text>
<text x="120.2" y="68.7">D17</text>
<text x="120.2" y="70.4">M17</text>
<text x="224.7" y="66.1">R_0402</text>
<text x="259.9" y="66.1">R_0402</text>
<text x="77" y="77.1">W6</text>
<text x="77.4" y="73.7">N5</text>
<text x="77.4" y="75.4">N3</text>
<text x="77.7" y="72.1">J1</text>
<text x="120.2" y="72.1">N16</text>
<text x="120.2" y="73.7">J19</text>
<text x="120.2" y="75.4">B18</text>
<text x="120.2" y="77.1">E19</text>
<text x="77" y="78.8">W9</text>
<text x="77.4" y="80.4">N2</text>
<text x="77.5" y="82.1">Y7</text>
<text x="77.5" y="83.8">Y9</text>
<text x="120.2" y="78.8">B17</text>
<text x="120.2" y="80.4">B15</text>
<text x="120.2" y="82.1">E17</text>
<text x="120.2" y="83.8">C18</text>
<text x="77" y="87.1">W3</text>
<text x="77.4" y="88.8">N1</text>
<text x="77.5" y="85.5">P4</text>
<text x="120.2" y="85.5">A19</text>
<text x="120.2" y="87.1">B19</text>
<text x="120.2" y="88.8">N19</text>
<text x="75.5" y="90.5">AD12</text>
<text x="76.4" y="93.9">AD9</text>
<text x="76.4" y="95.5">AC9</text>
<text x="76.5" y="92.2">AE3</text>
<text x="120.2" y="92.2">G12</text>
<text x="120.2" y="93.9">H17</text>
<text x="120.2" y="95.5">G20</text>
<text x="75.5" y="98.9">AC14</text>
<text x="75.5" y="100.6">AD11</text>
<text x="76.4" y="97.2">AC7</text>
<text x="120.2" y="97.2">C8</text>
<text x="120.2" y="98.9">E8</text>
<text x="120.2" y="100.6">F12</text>
<text x="192" y="101.9">VCC1R05B</text>
<text x="253.2" y="100.3">VCC1R05B</text>
<text x="75.5" y="102.2">AC11</text>
<text x="76.4" y="105.6">AD7</text>
<text x="76.5" y="103.9">AB2</text>
<text x="76.5" y="107.3">AB1</text>
<text x="120.2" y="107.3">AM7</text>
<text x="120.2" y="105.6">AM5</text>
<text x="120.2" y="103.9">C10</text>
<text x="120.2" y="102.2">D6</text>
<text x="76.4" y="110.6">AC6</text>
<text x="76.4" y="114">AC5</text>
<text x="76.5" y="112.3">AE2</text>
<text x="77.5" y="108.9">Y3</text>
<text x="120.2" y="108.9">H8</text>
<text x="120.2" y="110.6">K7</text>
<text x="120.2" y="112.3">E4</text>
<text x="120.2" y="114">C6</text>
<text x="196.2" y="113">R_0402</text>
<text x="258.2" y="113">R_0402</text>
<text x="76.3" y="115.7">AG3</text>
<text x="76.4" y="119">AH8</text>
<text x="76.7" y="117.3">AJ9</text>
<text x="120.2" y="117.3">B7</text>
<text x="120.2" y="115.7">G10</text>
<text x="75.5" y="125.7">AH12</text>
<text x="75.6" y="124">AE11</text>
<text x="75.9" y="120.7">AJ14</text>
<text x="76.5" y="122.3">AE9</text>
<text x="120.2" y="125.7">K5</text>
<text x="76.4" y="129.1">AH5</text>
<text x="76.7" y="127.4">AJ5</text>
<text x="76.7" y="130.7">AJ6</text>
<text x="120.2" y="127.4">L2</text>
<text x="120.2" y="129.1">AD13</text>
<text x="120.2" y="130.7">AE13</text>
<text x="236.4" y="128.8">C_0402</text>
<text x="258.2" y="126.4">R_0402</text>
<text x="76.5" y="137.4">AE5</text>
<text x="76.5" y="132.4">AE7</text>
<text x="76.7" y="134.1">AJ7</text>
<text x="76.7" y="135.8">AJ2</text>
<text x="120.2" y="134.1">M7</text>
<text x="120.2" y="135.8">K3</text>
<text x="120.2" y="137.4">AD2</text>
<text x="196.2" y="133.1">R_0402</text>
<text x="212.9" y="134.8">C_0402</text>
<text x="75.5" y="142.5">AH13</text>
<text x="76.4" y="140.8">AH2</text>
<text x="76.7" y="139.1">AJ3</text>
<text x="120.2" y="139.1">AH11</text>
<text x="120.2" y="142.5">L7</text>
<text x="77.4" y="149.2">C2</text>
<text x="77.5" y="147.5">B3</text>
<text x="120.2" y="144.1">K2</text>
<text x="120.2" y="145.8">AC2</text>
<text x="120.2" y="147.5">AJ10</text>
<text x="77" y="152.5">W1</text>
<text x="77" y="154.2">W2</text>
<text x="120.2" y="154.2">A11</text>
<text x="120.2" y="155.9">H13</text>
<text x="120.2" y="150.9">M14</text>
<text x="120.2" y="152.5">E13</text>
<text x="77.5" y="157.6">B6</text>
<text x="77.5" y="159.2">E5</text>
<text x="120.2" y="157.6">B12</text>
<text x="120.2" y="160.9">E12</text>
<text x="77.5" y="165.9">B9</text>
<text x="77.5" y="167.6">A9</text>
<text x="120.2" y="162.6">D7</text>
<text x="120.2" y="164.3">D8</text>
<text x="80.5" y="172.7">1299p_bga</text>
<text x="225.8" y="178.5">DESIGNER</text>
<text x="240.3" y="178.7">J.CHEN</text>
<text x="225.8" y="181.7">CHECKED</text>
<text x="225.8" y="184.1">APPROVED</text>
<text x="239.8" y="181.7">Ogawa &amp; OKU</text>
<text x="239.8" y="184.1">CHUJO</text>
<text x="258.2" y="184.3">Part No .</text>
<text x="267.4" y="184.3">XXXXXX</text>
<text x="226.5" y="187.1">CLASS</text>
<text x="239.9" y="187.3">CHUJO</text>
<text x="258.5" y="188.3">EC No .</text>
<text x="267.2" y="188.3">XXXXXX</text>
<text x="258.4" y="192.1">TITLE:</text>
<text x="263.2" y="195.8">NB 965GM-1(HOST CFG)</text>
<text x="265.4" y="192.1">Waikiki_1.1</text>
<text x="274.5" y="192.1">Ver. V3.04</text>
<text x="230.7" y="200.7">LENOVO CONFIDENTIAL</text>
<text x="258" y="199.2">sheet</text>
<text x="263.7" y="201.5">Wednesday, February 14, 2007</text>
<text x="264.9" y="199.2">7</text>
<text x="272.8" y="199.3">of</text>
<text x="276.6" y="199.5">100</text>
</g>
<g font-size="1.2">
<text x="10.1" y="1.3">A</text>
<text x="26.9" y="1.3">B</text>
<text x="43.6" y="1.3">C</text>
<text x="60.4" y="1.3">D</text>
<text x="77.1" y="1.3">E</text>
<text x="93.9" y="1.3">F</text>
<text x="110.7" y="1.3">G</text>
<text x="127.4" y="1.3">H</text>
<text x="144.2" y="1.3">I</text>
<text x="161" y="1.3">J</text>
<text x="177.7" y="1.3">K</text>
<text x="194.5" y="1.3">L</text>
<text x="211.3" y="1.3">M</text>
<text x="228" y="1.3">N</text>
<text x="244.8" y="1.3">O</text>
<text x="261.6" y="1.3">P</text>
<text x="278.3" y="1.3">Q</text>
<text x=".5" y="13.9">9</text>
<text x="287.1" y="13.9">9</text>
<text x=".5" y="36.3">8</text>
<text x="287.1" y="36.3">8</text>
<text x=".5" y="58.6">7</text>
<text x="287.1" y="58.6">7</text>
<text x=".5" y="81">6</text>
<text x="287.1" y="81">6</text>
<text x=".5" y="103.3">5</text>
<text x="287.1" y="103.3">5</text>
<text x=".5" y="125.7">4</text>
<text x="287.1" y="125.7">4</text>
<text x=".5" y="148">3</text>
<text x="287.1" y="148">3</text>
<text x=".5" y="170.4">2</text>
<text x="287.1" y="170.4">2</text>
<text x="225.8" y="191.6">USE IS AUTHORIZED ONLY FOR RESPONDING TO A</text>
<text x="226.5" y="190.4">THIS DOCUMENT IS THE PROPERTY OF LENOVO. ITS</text>
<text x=".5" y="192.7">1</text>
<text x="225.8" y="192.9">REQUEST FOR QUOTATION OR FOR THE PERFORMANCE</text>
<text x="225.8" y="194.2">OF WORK FOR LENOVO. ALL QUESTIONS MUST BE</text>
<text x="225.8" y="195.5">REFERRED TO THE LENOVO PURCHASING DEPARTMENT.</text>
<text x="287.1" y="192.7">1</text>
<text x="10.1" y="204.1">A</text>
<text x="26.9" y="204.1">B</text>
<text x="43.6" y="204.1">C</text>
<text x="60.4" y="204.1">D</text>
<text x="77.1" y="204.1">E</text>
<text x="93.9" y="204.1">F</text>
<text x="110.7" y="204.1">G</text>
<text x="127.4" y="204.1">H</text>
<text x="144.2" y="204.1">I</text>
<text x="161" y="204.1">J</text>
<text x="177.7" y="204.1">K</text>
<text x="194.5" y="204.1">L</text>
<text x="211.3" y="204.1">M</text>
<text x="228" y="204.1">N</text>
<text x="244.8" y="204.1">O</text>
<text x="261.6" y="204.1">P</text>
<text x="278.3" y="204.1">Q</text>
</g>
</svg>
